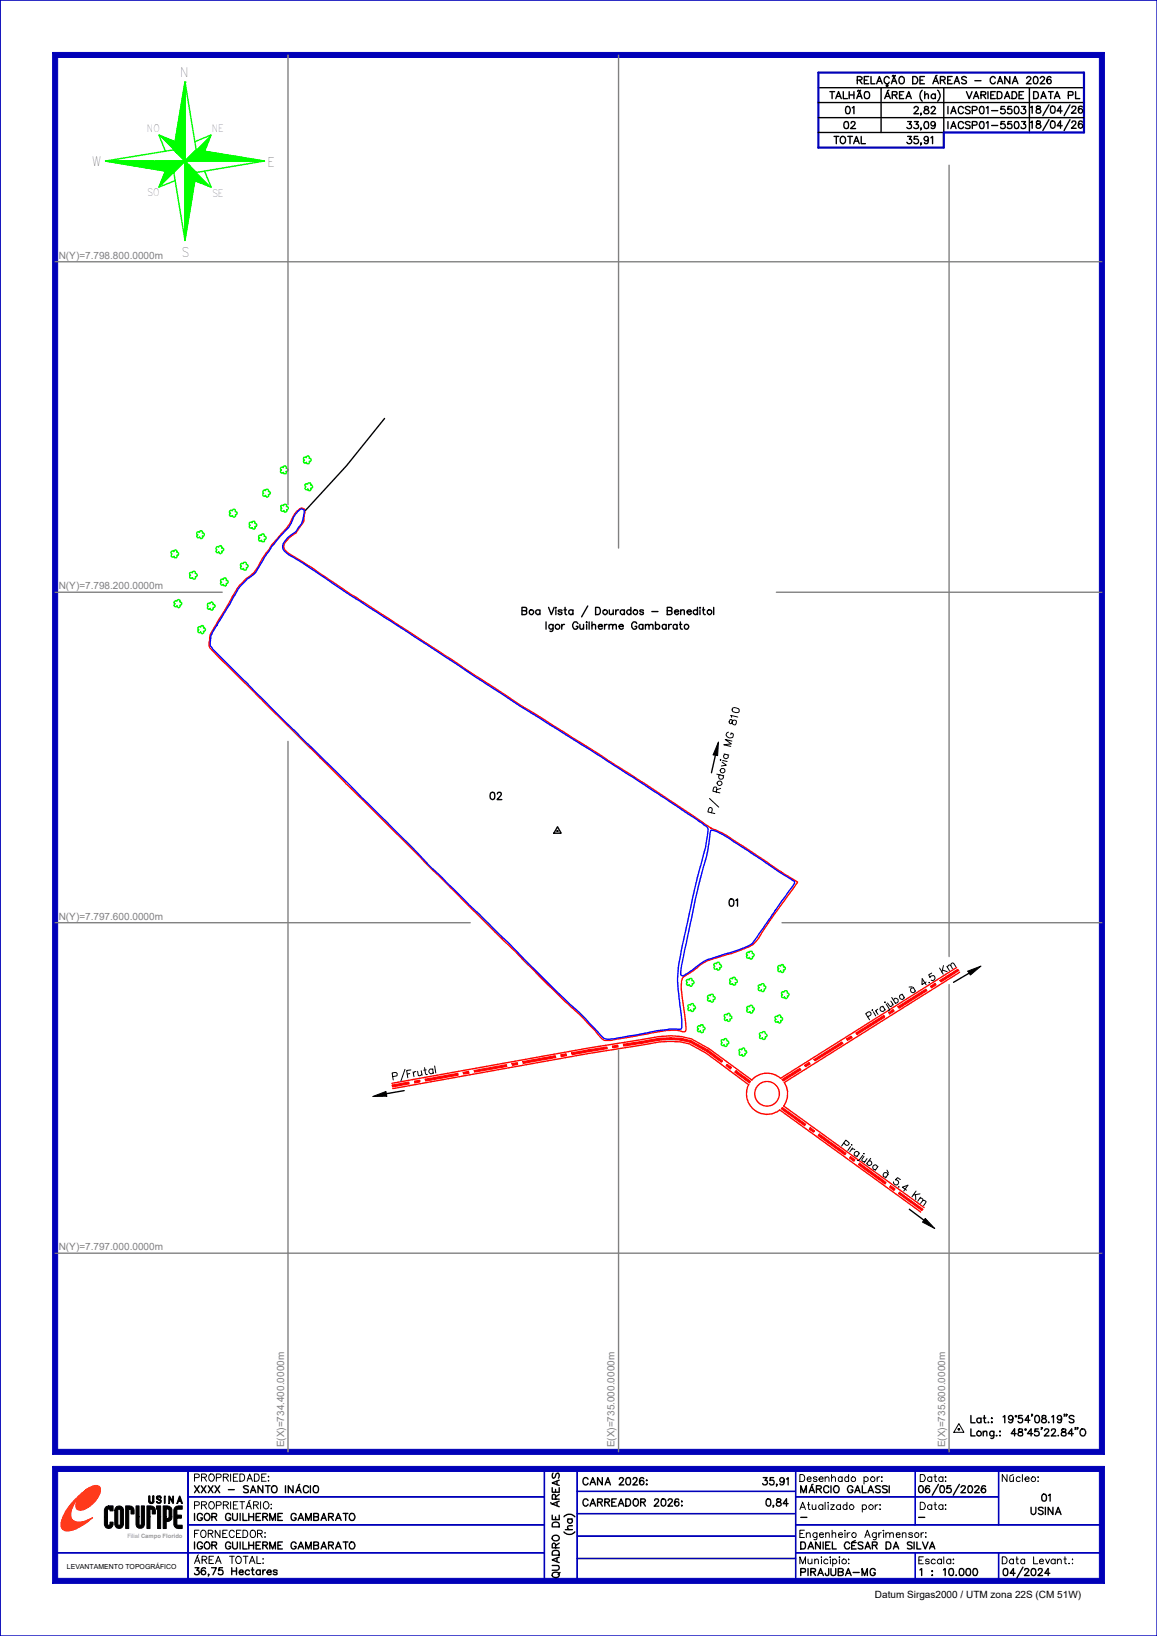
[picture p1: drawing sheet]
<svg xmlns="http://www.w3.org/2000/svg" width="210mm" height="297mm" viewBox="0 0 210 297" stroke-linecap="round" stroke-linejoin="round" font-family="sans-serif">
<!-- layer: 0114001XXXX -->
<path d="M53.8 92.8a.96 .96 0 0 1 1.6-.2l-.2 .9a2.21 2.21 0 0 1-.4 1.7l-1.1 1.5a4.7 4.7 0 0 0-2.2 2.4 1.89 1.89 0 0 0 1.4 1.7l3.8 2.3 7 4.8 18.3 11.9 12.5 8.2 13.9 8.7 17.6 11.6a19.3 19.3 0 0 0 5.1 2.9l5.5 3.6 4.7 3.2 3.5 2.1-6.1 8.5a8 8 0 0 1-2.3 3l-3.6 1.5a16.2 16.2 0 0 0-5.9 2.2l-2 1.5a1.77 1.77 0 0 0-1.3 2.1l.8 6.4 .1 1.2-.1 .7a1.12 1.12 0 0 1-1.1-.1 16.2 16.2 0 0 0-6 .6l-5.8 1a2.13 2.13 0 0 1-2.9-.8l-3.2-3.6-2.8-2.5-3.1-3-60.5-60.3a1.86 1.86 0 0 1-1.1-1.7 5.1 5.1 0 0 1 1.3-3.4l2.8-4.7a9.7 9.7 0 0 1 3.7-4.4l.4-.4a41.6 41.6 0 0 1 5.4-7.4l.2-.3a8.1 8.1 0 0 0 1.7-2.8z" fill="none" stroke="#f00" stroke-width=".25"/>
<!-- layer: 0114001XXXX001 -->
<path d="M129 150.7a11.5 11.5 0 0 1 4.3 2.2l10.7 7 .2 .2-.3 .8-2 2.6-4.5 6.6a3.5 3.5 0 0 1-2.3 1.9l-5.6 1.9a11 11 0 0 0-4.2 2.5l-1.3 .8-.4-.2-.1-.2a41.1 41.1 0 0 1 1.3-6.9l1.4-6.6 1.1-4.3a29.9 29.9 0 0 0 1.6-7.7z" fill="none" stroke="#00f" stroke-width=".25"/>
<!-- layer: 0114001XXXX002 -->
<path d="M54 92.9l.2-.2a.53 .53 0 0 1 .6-.3 .53 .53 0 0 1 .4 .6 4.7 4.7 0 0 1-1.2 3l-.4 .6a4.7 4.7 0 0 0-2.3 2.4 2.02 2.02 0 0 0 1.4 1.9l2.1 1.2 7.8 5.3 11.5 7.4 20.3 13.4 14.6 9.1 16.4 10.8a12.3 12.3 0 0 1 3.1 2.3 25.4 25.4 0 0 1-1.5 7.3l-2 8.6a65.1 65.1 0 0 0-2 11.2l.1 2.2 .5 4.5a5.4 5.4 0 0 1 0 2.6 33.5 33.5 0 0 0-8.3 1.1l-3.2 .5a3.6 3.6 0 0 1-2.7-.1l-.6-.6a66.5 66.5 0 0 0-6.3-6.3l-6.6-6.5-3.4-3.6-14.1-13.7-3.3-3.5-36.4-36.2a1.35 1.35 0 0 1-.5-1.6l.1-1 .3-.6 3.2-5.1a11.7 11.7 0 0 1 4.5-5.5l.2-.4a33 33 0 0 1 6-8.2l.4-.5a4.2 4.2 0 0 1 1.1-2.1z" fill="none" stroke="#00f" stroke-width=".25"/>
<!-- layer: TEXTO -->
<path d="M69.8 76l-6.9 8.6-7.4 8" fill="none" stroke="#000" stroke-width=".25"/>
<!-- layer: ESTRADA -->
<path d="M71.2 197l3-.6 .1 .4-3.1 .5z" fill="none" stroke="#f00" stroke-width=".18"/>
<path d="M71.2 197l3-.6 .1 .4-3.1 .5z" fill="#f00"/>
<path d="M77.2 195.9l5.9-1.1 .1 .4-5.9 1.1z" fill="none" stroke="#f00" stroke-width=".18"/>
<path d="M77.2 195.9l5.9-1.1 .1 .4-5.9 1.1z" fill="#f00"/>
<path d="M84.1 194.7l.9-.2 .1 .3-1 .2z" fill="none" stroke="#f00" stroke-width=".18"/>
<path d="M84.1 194.7l.9-.2 .1 .3-1 .2z" fill="#f00"/>
<path d="M86.1 194.3l5.8-1 .1 .3-5.9 1z" fill="none" stroke="#f00" stroke-width=".18"/>
<path d="M86.1 194.3l5.8-1 .1 .3-5.9 1z" fill="#f00"/>
<path d="M92.9 193.1l1-.2 .1 .4-1 .1z" fill="none" stroke="#f00" stroke-width=".18"/>
<path d="M92.9 193.1l1-.2 .1 .4-1 .1z" fill="#f00"/>
<path d="M94.9 192.7l5.9-1.1 .1 .4-6 1.1z" fill="none" stroke="#f00" stroke-width=".18"/>
<path d="M94.9 192.7l5.9-1.1 .1 .4-6 1.1z" fill="#f00"/>
<path d="M101.8 191.5l1-.2v.3l-.9 .2z" fill="none" stroke="#f00" stroke-width=".18"/>
<path d="M101.8 191.5l1-.2v.3l-.9 .2z" fill="#f00"/>
<path d="M103.7 191.1l3.1-.5 .1 .3-3.1 .6z" fill="none" stroke="#f00" stroke-width=".18"/>
<path d="M103.7 191.1l3.1-.5 .1 .3-3.1 .6z" fill="#f00"/>
<path d="M106.8 190.6l3.4-.5v.3l-3.3 .5z" fill="none" stroke="#f00" stroke-width=".18"/>
<path d="M106.8 190.6l3.4-.5v.3l-3.3 .5z" fill="#f00"/>
<path d="M111.2 189.9l.9-.2 .1 .4-1 .1z" fill="none" stroke="#f00" stroke-width=".18"/>
<path d="M111.2 189.9l.9-.2 .1 .4-1 .1z" fill="#f00"/>
<path d="M113.1 189.6l3.4-.5v.3l-3.3 .5z" fill="none" stroke="#f00" stroke-width=".18"/>
<path d="M113.1 189.6l3.4-.5v.3l-3.3 .5z" fill="#f00"/>
<path d="M116.4 189.1l3.2-.6v.3l-3.1 .6z" fill="none" stroke="#f00" stroke-width=".18"/>
<path d="M116.4 189.1l3.2-.6v.3l-3.1 .6z" fill="#f00"/>
<path d="M119.6 188.5l2.2-.1v.3l-2.2 .1z" fill="none" stroke="#f00" stroke-width=".18"/>
<path d="M119.6 188.5l2.2-.1v.3l-2.2 .1z" fill="#f00"/>
<path d="M121.8 188.4l1.8 .1v.3l-1.8-.1z" fill="none" stroke="#f00" stroke-width=".18"/>
<path d="M121.8 188.4l1.8 .1v.3l-1.8-.1z" fill="#f00"/>
<path d="M123.7 188.5l1.6 .4-.1 .3-1.6-.4z" fill="none" stroke="#f00" stroke-width=".18"/>
<path d="M123.7 188.5l1.6 .4-.1 .3-1.6-.4z" fill="#f00"/>
<path d="M125.4 188.9l3.1 1.7-.2 .3-3.1-1.7z" fill="none" stroke="#f00" stroke-width=".18"/>
<path d="M125.4 188.9l3.1 1.7-.2 .3-3.1-1.7z" fill="#f00"/>
<path d="M128.5 190.6l2.7 2-.2 .3-2.7-2z" fill="none" stroke="#f00" stroke-width=".18"/>
<path d="M128.5 190.6l2.7 2-.2 .3-2.7-2z" fill="#f00"/>
<path d="M132 193.2l.8 .6-.2 .3-.8-.6z" fill="none" stroke="#f00" stroke-width=".18"/>
<path d="M132 193.2l.8 .6-.2 .3-.8-.6z" fill="#f00"/>
<path d="M133.6 194.4l2.6 1.9-.2 .3-2.7-2z" fill="none" stroke="#f00" stroke-width=".18"/>
<path d="M133.6 194.4l2.6 1.9-.2 .3-2.7-2z" fill="#f00"/>
<path d="M135.9 196.9l-7.7-5.7-3.1-1.7a16.5 16.5 0 0 0-8.5 .2l-9.7 1.5-35.6 6.4M136.4 196.1l-7.7-5.7-3.2-1.8a16.4 16.4 0 0 0-9.1 .1l-9.6 1.6-35.7 6.4" fill="none" stroke="#f00" stroke-width=".25"/>
<path d="M141.9 196l3.3-2.1 .2 .3-3.3 2.1z" fill="none" stroke="#f00" stroke-width=".18"/>
<path d="M141.9 196l3.3-2.1 .2 .3-3.3 2.1z" fill="#f00"/>
<path d="M146 193.4l.9-.5 .2 .3-.9 .5z" fill="none" stroke="#f00" stroke-width=".18"/>
<path d="M146 193.4l.9-.5 .2 .3-.9 .5z" fill="#f00"/>
<path d="M147.7 192.4l5.1-3.2 .2 .3-5.1 3.1z" fill="none" stroke="#f00" stroke-width=".18"/>
<path d="M147.7 192.4l5.1-3.2 .2 .3-5.1 3.1z" fill="#f00"/>
<path d="M153.7 188.6l.8-.5 .2 .3-.9 .5z" fill="none" stroke="#f00" stroke-width=".18"/>
<path d="M153.7 188.6l.8-.5 .2 .3-.9 .5z" fill="#f00"/>
<path d="M155.3 187.5l5.1-3.2 .2 .3-5.1 3.2z" fill="none" stroke="#f00" stroke-width=".18"/>
<path d="M155.3 187.5l5.1-3.2 .2 .3-5.1 3.2z" fill="#f00"/>
<path d="M163 182.8l5-3.2 .2 .3-5 3.2z" fill="none" stroke="#f00" stroke-width=".18"/>
<path d="M163 182.8l5-3.2 .2 .3-5 3.2z" fill="#f00"/>
<path d="M170.6 178l3.2-2.1 .2 .3-3.2 2.1z" fill="none" stroke="#f00" stroke-width=".18"/>
<path d="M170.6 178l3.2-2.1 .2 .3-3.2 2.1z" fill="#f00"/>
<path d="M173.6 175.6l-31.9 20.2M174.2 176.5l-31.9 20" fill="none" stroke="#f00" stroke-width=".25"/>
<path d="M142 201l4.3 3.1-.3 .3-4.2-3.1z" fill="none" stroke="#f00" stroke-width=".18"/>
<path d="M142 201l4.3 3.1-.3 .3-4.2-3.1z" fill="#f00"/>
<path d="M147.1 204.7l.8 .6-.2 .3-.8-.6z" fill="none" stroke="#f00" stroke-width=".18"/>
<path d="M147.1 204.7l.8 .6-.2 .3-.8-.6z" fill="#f00"/>
<path d="M148.7 205.9l4.9 3.5-.2 .3-4.9-3.5z" fill="none" stroke="#f00" stroke-width=".18"/>
<path d="M148.7 205.9l4.9 3.5-.2 .3-4.9-3.5z" fill="#f00"/>
<path d="M156 211.1l4.8 3.6-.2 .3-4.8-3.5z" fill="none" stroke="#f00" stroke-width=".18"/>
<path d="M156 211.1l4.8 3.6-.2 .3-4.8-3.5z" fill="#f00"/>
<path d="M163.3 216.4l4.2 3.1-.2 .3-4.2-3.1z" fill="none" stroke="#f00" stroke-width=".18"/>
<path d="M163.3 216.4l4.2 3.1-.2 .3-4.2-3.1z" fill="#f00"/>
<g fill="none" stroke="#f00" stroke-width=".25">
<path d="M135.9 196.9a3.7 3.7 0 0 0 1 4.6 3.7 3.7 0 0 0 4.6 0l25.6 18.5M141.7 195.7a3.7 3.7 0 0 0-5.3 .4M142.3 196.5a3.7 3.7 0 0 1-.1 4.3M142.2 200.8l25.5 18.4"/>
<circle cx="139.2" cy="198.6" r="2.24"/>
</g>
<!-- layer: MATO -->
<g fill="none" stroke="#0f0" stroke-width=".25">
<path d="M35.8 96.6l.1-.1 .3 .1a.28 .28 0 0 1 .3-.3 .28 .28 0 0 1 .3 .3l-.1 .2 .4 .1-.1 .4h-.3l.1 .3a.28 .28 0 0 1-.3 .2 .28 .28 0 0 1-.3-.3 .27 .27 0 0 1-.4 0 .27 .27 0 0 1 .1-.4l-.2-.2zM39.3 99.3l.1-.1 .3 .1v-.1a.3 .3 0 0 1 .4-.1 .3 .3 0 0 1 .1 .4l.4 .1-.1 .3-.3 .1 .1 .3a.28 .28 0 0 1-.3 .2 .28 .28 0 0 1-.3-.3l-.3 .2-.2-.2 .2-.4-.2-.2zM42.2 93.6a.27 .27 0 0 1-.5 0 .27 .27 0 0 1 .2-.4 .29 .29 0 0 1-.2-.4 .29 .29 0 0 1 .3-.2l.2 .1a.28 .28 0 0 1 .3-.3 .28 .28 0 0 1 .2 .5l.3 .1v.3l-.3 .1 .1 .2a.28 .28 0 0 1-.3 .3 .28 .28 0 0 1-.3-.3M45.3 94.9l.4-.1v.1a.27 .27 0 0 1 .3-.3 .27 .27 0 0 1 .2 .4l.4 .2-.1 .3-.2 .1v.2a.28 .28 0 0 1-.2 .2 .28 .28 0 0 1-.3-.2l-.2 .1a.3 .3 0 0 1-.3-.2 .3 .3 0 0 1 .1-.4l-.2-.1zM47.4 98.1a.28 .28 0 0 0 .3 .3 .28 .28 0 0 0 .3-.3v-.2h.2l.1-.4-.3-.1a.27 .27 0 0 0-.2-.4 .27 .27 0 0 0-.4 .2 .28 .28 0 0 0-.4 0 .28 .28 0 0 0 .1 .5 .29 .29 0 0 0-.1 .4 .29 .29 0 0 0 .4 0M47.8 89.1l.2-.1 .2 .1v-.2a.3 .3 0 0 1 .4-.1 .3 .3 0 0 1 .1 .4l.4 .2-.1 .3-.3 .1 .1 .2a.28 .28 0 0 1-.3 .2 .28 .28 0 0 1-.3-.3l-.1 .2a.31 .31 0 0 1-.4-.2 .31 .31 0 0 1 .2-.4l-.2-.1zM51.1 91.8h.4a.28 .28 0 0 1 .3-.3 .28 .28 0 0 1 .2 .5h.2l.1 .1v.3l-.3 .1 .1 .2a.28 .28 0 0 1-.3 .3 .28 .28 0 0 1-.3-.3l-.1 .1a.27 .27 0 0 1-.4-.2 .27 .27 0 0 1 .2-.3l-.2-.3zM51.4 85.8a.29 .29 0 0 1-.5 0 .29 .29 0 0 1 .2-.5 .27 .27 0 0 1-.1-.4 .27 .27 0 0 1 .4 0 .27 .27 0 0 1 .3-.3 .27 .27 0 0 1 .2 .4l.4 .2-.1 .4h-.3l.1 .2a.25 .25 0 0 1-.3 .2 .25 .25 0 0 1-.2-.2M55.1 83.1l.2-.1 .3 .1a.27 .27 0 0 1 .3-.3 .27 .27 0 0 1 .2 .4l.3 .1v.4h-.3l.1 .2a.28 .28 0 0 1-.3 .3 .28 .28 0 0 1-.3-.3l-.1 .1a.27 .27 0 0 1-.4-.1 .27 .27 0 0 1 .2-.4l-.2-.2zM55.9 88.8a.28 .28 0 0 0 .2 .3 .28 .28 0 0 0 .3-.3v-.2h.2l.1-.2-.1-.3h-.2a.29 .29 0 0 0-.2-.4 .29 .29 0 0 0-.4 .2 .28 .28 0 0 0-.4 0 .28 .28 0 0 0 .1 .5l-.1 .2v.2l.2 .1 .3-.1M31.1 100.2l.1-.2 .3 .2a.28 .28 0 0 1 .4-.4 .27 .27 0 0 1 .2 .5l.3 .1-.1 .4h-.2l.1 .2a.28 .28 0 0 1-.3 .3 .28 .28 0 0 1-.3-.3l-.2 .1a.3 .3 0 0 1-.3-.2 .3 .3 0 0 1 .1-.3l-.2-.2zM32.1 110a.27 .27 0 0 1-.4 0 .27 .27 0 0 1 .1-.4 .28 .28 0 0 1-.1-.4 .28 .28 0 0 1 .4-.1 .28 .28 0 0 1 .4-.3 .28 .28 0 0 1 .1 .5l.4 .1-.1 .4-.2 .1v.2a.28 .28 0 0 1-.3 .2 .28 .28 0 0 1-.2-.3"/>
<path d="M34.4 104l.2-.1 .3 .1a.27 .27 0 0 1 .3-.3 .27 .27 0 0 1 .2 .4l.3 .1 .1 .3-.3 .2v.2a.28 .28 0 0 1-.3 .2 .28 .28 0 0 1-.2-.2l-.2 .1a.3 .3 0 0 1-.4-.2 .3 .3 0 0 1 .2-.4l-.2-.2zM36 113.9l.1-.1 .3 .1a.28 .28 0 0 1 .4-.3 .28 .28 0 0 1 .1 .4l.4 .2-.1 .3-.3 .1 .1 .2a.28 .28 0 0 1-.3 .2 .28 .28 0 0 1-.3-.3 .27 .27 0 0 1-.4 0 .27 .27 0 0 1 .1-.4l-.2-.1zM37.7 109.6l.5-.1a.29 .29 0 0 1 .4-.2 .29 .29 0 0 1 .1 .5l.3 .1v.3l-.3 .1v.2a.28 .28 0 0 1-.3 .3 .28 .28 0 0 1-.2-.3 .28 .28 0 0 1-.5 0 .28 .28 0 0 1 .1-.4l-.2-.2zM40.1 105.2h.4a.28 .28 0 0 1 .3-.3 .28 .28 0 0 1 .3 .3l-.1 .2 .4 .1v.3l-.4 .1 .1 .2a.28 .28 0 0 1-.3 .3 .28 .28 0 0 1-.3-.3 .27 .27 0 0 1-.4 0 .27 .27 0 0 1 .1-.4l-.2-.2zM44.2 103.2a.28 .28 0 0 0 .2 .3 .28 .28 0 0 0 .4-.3l-.1-.2h.2l.1-.4-.3-.1a.27 .27 0 0 0-.2-.4 .27 .27 0 0 0-.4 .2 .28 .28 0 0 0-.4 .1 .28 .28 0 0 0 .1 .4 .3 .3 0 0 0-.1 .4 .3 .3 0 0 0 .3 .2l.2-.2M124.6 177.9l.2-.1 .3 .1a.27 .27 0 0 1 .3-.3 .27 .27 0 0 1 .2 .4l.3 .1 .1 .3-.4 .2 .1 .2a.28 .28 0 0 1-.3 .2 .28 .28 0 0 1-.3-.2l-.1 .1a.3 .3 0 0 1-.4-.2 .3 .3 0 0 1 .2-.4l-.2-.2zM129.6 175l.5-.1a.28 .28 0 0 1 .4-.2 .28 .28 0 0 1 .1 .4l.3 .1 .1 .3-.4 .1 .1 .3a.29 .29 0 0 1-.3 .2 .29 .29 0 0 1-.3-.3l-.4 .1-.1-.2a.35 .35 0 0 0-.1-.6zM132.5 177.7l.1-.1 .3 .1a.27 .27 0 0 1 .4-.3 .27 .27 0 0 1 .2 .4l.3 .2v.3l-.3 .1v.2a.28 .28 0 0 1-.3 .2 .28 .28 0 0 1-.3-.2 .27 .27 0 0 1-.4 0 .27 .27 0 0 1 .1-.4l-.2-.2zM136 173.8a.28 .28 0 0 0 .3 .3 .28 .28 0 0 0 .3-.2v-.2h.2l.1-.4-.4-.2 .1-.2a.28 .28 0 0 0-.3-.2 .28 .28 0 0 0-.3 .2 .28 .28 0 0 0-.4 .1 .28 .28 0 0 0 .1 .4 .3 .3 0 0 0-.2 .4 .3 .3 0 0 0 .4 .2l.1-.1M138.2 179.7a.28 .28 0 0 0 .2 .3 .28 .28 0 0 0 .3-.2v-.2h.2l.1-.5-.4-.1 .1-.2a.28 .28 0 0 0-.3-.2 .28 .28 0 0 0-.3 .2 .28 .28 0 0 0-.4 .1 .28 .28 0 0 0 .1 .4 .3 .3 0 0 0-.1 .4 .3 .3 0 0 0 .3 .2l.2-.1M141.2 175.4l.2-.1 .3 .1a.28 .28 0 0 1 .3-.3 .28 .28 0 0 1 .2 .4l.3 .2v.3l-.3 .1v.2a.28 .28 0 0 1-.3 .3 .28 .28 0 0 1-.2-.4 .27 .27 0 0 1-.5 .1 .27 .27 0 0 1 .2-.5l-.2-.1zM124.9 182.5l.1-.1 .3 .1a.29 .29 0 0 1 .4-.3 .29 .29 0 0 1 .2 .4l.3 .2v.2l-.3 .2v.2a.28 .28 0 0 1-.2 .2 .28 .28 0 0 1-.3-.2l-.2 .1a.3 .3 0 0 1-.3-.2 .3 .3 0 0 1 .1-.4l-.2-.3z"/>
<path d="M126.6 186.4l.2-.2 .3 .1a.28 .28 0 0 1 .4-.3 .28 .28 0 0 1 .1 .5l.4 .1-.1 .3-.3 .1 .1 .2a.28 .28 0 0 1-.3 .3 .28 .28 0 0 1-.3-.3 .27 .27 0 0 1-.4 0 .27 .27 0 0 1 .1-.4l-.2-.2zM128.5 180.8l.1-.1 .3 .1a.28 .28 0 0 1 .4-.3 .28 .28 0 0 1 .1 .4l.4 .2-.1 .3-.3 .1 .1 .2a.28 .28 0 0 1-.3 .2 .28 .28 0 0 1-.3-.3 .27 .27 0 0 1-.4 .1 .27 .27 0 0 1 .1-.5l-.2-.1zM130.9 188.8l.2-.1 .3 .1 .1-.2a.3 .3 0 0 1 .3 0 .3 .3 0 0 1 .1 .3l.3 .2 .1 .3-.4 .1 .1 .2a.28 .28 0 0 1-.3 .3 .28 .28 0 0 1-.3-.3l-.3 .1-.2-.2a.38 .38 0 0 0 0-.6zM131.5 184.2l.4 .1a.28 .28 0 0 1 .3-.3 .28 .28 0 0 1 .3 .2v.2h.2l.1 .4-.3 .2v.2a.28 .28 0 0 1-.3 .2 .28 .28 0 0 1-.2-.3l-.2 .1a.27 .27 0 0 1-.3-.1 .27 .27 0 0 1 .1-.4l-.2-.3zM134.2 190.6l.1-.1 .3 .1a.3 .3 0 0 1 .4-.3 .3 .3 0 0 1 .2 .4h.2l.1 .4-.3 .2v.2a.28 .28 0 0 1-.3 .2 .28 .28 0 0 1-.2-.3l-.2 .1a.27 .27 0 0 1-.3-.1 .27 .27 0 0 1 .1-.4l-.2-.3zM135.6 182.8l.1-.1 .3 .1a.27 .27 0 0 1 .4-.3 .27 .27 0 0 1 .2 .4l.3 .2-.1 .4h-.2l.1 .2a.28 .28 0 0 1-.3 .2 .28 .28 0 0 1-.3-.2l-.2 .1a.3 .3 0 0 1-.4-.2 .3 .3 0 0 1 .2-.4l-.2-.1zM137.9 187.5h.1a.27 .27 0 0 0 .5-.2 .28 .28 0 0 1 .3 0 .28 .28 0 0 1 .1 .4h.2l.1 .3-.1 .2h-.2v.2a.28 .28 0 0 1-.2 .3 .28 .28 0 0 1-.3-.3l-.2 .1a.3 .3 0 0 1-.3-.1 .3 .3 0 0 1 .1-.4l-.2-.3zM140.7 184.6l.2-.1 .3 .1a.27 .27 0 0 1 .3-.3 .27 .27 0 0 1 .2 .4l.3 .1v.4h-.3v.3a.29 .29 0 0 1-.3 .2 .29 .29 0 0 1-.2-.3 .27 .27 0 0 1-.5 .1 .27 .27 0 0 1 .2-.5l-.2-.2zM142.4 181a.28 .28 0 0 0 .2 .3 .28 .28 0 0 0 .4-.3l-.1-.2 .3-.1v-.3l-.4-.1 .1-.2a.28 .28 0 0 0-.3-.2 .28 .28 0 0 0-.3 .2 .28 .28 0 0 0-.4 0 .28 .28 0 0 0 .1 .5 .3 .3 0 0 0-.1 .3 .3 .3 0 0 0 .3 .2l.2-.1"/>
</g>
<!-- layer: TEXTO -->
<path d="M67.7 199.1l2.4-1 .1 .9z" fill="none" stroke="#000" stroke-width=".18"/>
<path d="M67.7 199.1l2.4-1 .1 .9z" fill="#000"/>
<path d="M73.4 198l-3.2 .5" fill="none" stroke="#000" stroke-width=".25"/>
<!-- layer: MARGEM -->
<path d="M0 0h210v297h-210zM0 0v297" fill="none" stroke="#0000b8" stroke-width=".25"/>
<g fill="none" stroke="#0000b8" stroke-width=".18">
<path d="M199.5 10.4l1-.9v254.5l-1-.9zM34.1 266.7h.1v20.3h-.1zM34.1 276.8h64.7v.1h-64.7zM34.1 271.7h64.7v.1h-64.7zM34.1 276.8h64.7M34.1 271.8h64.7M34.1 266.7v20.3M98.8 266.7h.1v20h-.1zM98.8 266.7v20M104.7 266.7h.1v20h-.1zM104.7 270.7h39.7v.1h-39.7zM104.7 274.7h39.7v.2h-39.7z"/>
<path d="M104.7 278.8h39.7v.1h-39.7zM104.7 266.7v20M104.7 270.7h39.7M104.7 274.8h39.7M104.7 278.9h39.7M144.4 266.7h.1v20h-.1zM144.4 276.8h55.6v.1h-55.6zM144.4 271.7h36.9v.1h-36.9zM144.4 276.8h55.6M144.4 271.8h36.9M144.4 266.7v20M166.1 266.7h.1v10.1h-.1z"/>
<path d="M166.1 266.7v10.1M181.2 266.7h.1v10.1h-.1zM181.3 266.7v10.1M10 281.9h88.8v.1h-88.8zM10 281.9h88.8M104.7 282.9h39.7v.1h-39.7zM104.7 282.9h39.7M144.4 281.9h55.6v.1h-55.6zM144.4 281.9h55.6M166.1 281.9h.1v5h-.1zM166.1 281.9v5M181.2 281.9h.1v5h-.1z"/>
<path d="M181.3 281.9v5"/>
</g>
<path d="M199.5 10.4l1-.9v254.5l-1-.9z" fill="#0000b8"/>
<path d="M9.6 9.5h190.9l-1 .9h-189z" fill="none" stroke="#0000b8" stroke-width=".18"/>
<path d="M9.6 9.5h190.9l-1 .9h-189z" fill="#0000b8"/>
<path d="M9.6 9.5l.9 .9v252.7l-.9 .9z" fill="none" stroke="#0000b8" stroke-width=".18"/>
<path d="M9.6 9.5l.9 .9v252.7l-.9 .9z" fill="#0000b8"/>
<path d="M10.5 263.1h189l1 .9h-190.9z" fill="none" stroke="#0000b8" stroke-width=".18"/>
<path d="M10.5 263.1h189l1 .9h-190.9z" fill="#0000b8"/>
<path d="M9.6 266.2h190.9l-1 .9h-189z" fill="none" stroke="#0000b8" stroke-width=".18"/>
<path d="M9.6 266.2h190.9l-1 .9h-189z" fill="#0000b8"/>
<path d="M200.5 266.2v21.2l-1-.9v-19.4z" fill="none" stroke="#0000b8" stroke-width=".18"/>
<path d="M200.5 266.2v21.2l-1-.9v-19.4z" fill="#0000b8"/>
<path d="M9.6 287.4l.9-.9h189l1 .9z" fill="none" stroke="#0000b8" stroke-width=".18"/>
<path d="M9.6 287.4l.9-.9h189l1 .9z" fill="#0000b8"/>
<path d="M9.6 266.2l.9 .9v19.4l-.9 .9z" fill="none" stroke="#0000b8" stroke-width=".18"/>
<path d="M9.6 266.2l.9 .9v19.4l-.9 .9z" fill="#0000b8"/>
<path d="M34.1 266.7h.1v20.1h-.1zM34.1 266.7v20.1" fill="none" stroke="#0000b8" stroke-width=".18"/>
<!-- layer: SETA_NORTE -->
<g fill="none" stroke="#0f0" stroke-width=".25">
<path d="M33.6 14.9h.1M33.6 19.8l-1 1.1M33.6 15l-.1 .1M33.6 14.9v28.8M33.6 15.2h-.1M33.6 15.3l-.1 .1M33.6 15.4l-.1 .1M33.6 15.5l-.2 .2M33.6 15.7l-.2 .1M33.6 15.8l-.2 .2M33.6 15.9l-.2 .2M33.6 16l-.3 .3"/>
<path d="M33.6 16.2l-.3 .2M33.6 16.3l-.3 .3M33.6 16.4l-.3 .3M33.6 16.5l-.4 .4M33.6 16.7l-.4 .3M33.6 16.8l-.4 .4M33.6 16.9l-.4 .4M33.6 17l-.5 .5M33.6 17.2l-.5 .5M33.6 17.3l-.5 .5M33.6 17.4l-.5 .6M33.6 17.5l-.6 .6"/>
<path d="M33.6 17.7l-.6 .6M33.6 17.8l-.6 .6M33.6 18l-.6 .6M33.6 18.1l-.7 .6M33.6 18.2l-.7 .7M33.6 18.3l-.7 .7M33.6 18.5l-.7 .7M33.6 18.6l-.8 .7M33.6 18.7l-.8 .8M33.6 18.8l-.8 .8M33.6 19l-.8 .8M33.6 19.1l-.9 .8"/>
<path d="M33.6 19.2l-.9 .9M33.6 19.3l-.9 .9M33.6 19.5l-.9 .9M33.6 19.6l-1 .9M33.6 19.7l-1 1M33.6 20l-1 1M19.2 29.2l12.3-2 2.1-12.3 2 12.3 12.4 2-12.4 2.1-2 12.4-2.1-12.4zM19.2 29.2h28.8M19.2 29.2v.1M19.3 29.2v.1M19.5 29.2l-.1 .1M19.6 29.2l-.1 .1"/>
<path d="M19.7 29.2l-.1 .1M19.8 29.2v.1M20 29.2l-.1 .2M20.1 29.2l-.1 .2M20.2 29.2l-.1 .2M20.4 29.2l-.2 .2M20.5 29.2l-.2 .2M20.6 29.2l-.2 .2M20.7 29.2l-.2 .3M20.9 29.2l-.3 .3M21 29.2l-.3 .3M21.1 29.2l-.3 .3"/>
<path d="M21.2 29.2l-.3 .3M21.4 29.2l-.4 .4M21.5 29.2l-.3 .4M21.6 29.2l-.3 .4M21.7 29.2l-.3 .4M21.9 29.2l-.4 .4M22 29.2l-.4 .4M22.1 29.2l-.4 .5M22.3 29.2l-.5 .5M22.4 29.2l-.5 .5M22.5 29.2l-.5 .5M22.7 29.2l-.6 .5"/>
<path d="M22.8 29.2l-.5 .5M22.9 29.2l-.5 .6M23 29.2l-.5 .6M23.2 29.2l-.6 .6M23.3 29.2l-.6 .6M23.4 29.2l-.6 .6M23.5 29.2l-.6 .7M23.7 29.2l-.7 .7M23.8 29.2l-.7 .7M23.9 29.2l-.7 .7M24 29.2l-.6 .7M24.2 29.2l-.7 .7"/>
<path d="M24.3 29.2l-.7 .8M24.4 29.2l-.7 .8M24.5 29.2l-.7 .8M24.7 29.2l-.8 .8M24.8 29.2l-.8 .8M24.9 29.2l-.8 .8M25 29.2l-.8 .9M25.2 29.2l-.9 .9M25.3 29.2l-.9 .9M25.5 29.2l-1 .9M25.6 29.2l-1 .9M25.7 29.2l-.9 1"/>
<path d="M25.8 29.2l-.9 1M26 29.2l-1 1M26.1 29.2l-1 1M26.2 29.2l-1 1M26.3 29.2l-1 1M26.5 29.2l-1 1.1M26.6 29.2l-1 1.1M26.7 29.2l-1 1.1M26.8 29.2l-1 1.2M27 29.2l-1.1 1.2M27.1 29.2l-1.1 1.2M27.2 29.2l-1.1 1.2"/>
<path d="M27.3 29.2l-1.1 1.2M27.5 29.2l-1.2 1.3M27.6 29.2l-1.2 1.3M27.7 29.2l-1.2 1.3M27.8 29.2l-1.2 1.3M28 29.2l-1.3 1.3M28.1 29.2l-1.2 1.3M28.2 29.2l-1.2 1.4M28.4 29.2l-1.3 1.4M28.5 29.2l-1.3 1.4M28.7 29.2l-1.4 1.4M28.8 29.2l-1.4 1.4"/>
<path d="M28.9 29.2l-1.4 1.4M29 29.2l-1.4 1.5M29.1 24.6l2.4 2.5 2.1-2M29.2 29.2l-1.5 1.5M29.3 29.2l-1.5 1.5M29.3 24.7l2.2 2.3M29.4 29.2l-1.5 1.5M29.5 24.8l2.1 2.1M29.5 29.2l-1.5 1.5M29.7 29.2l-1.6 1.6M29.8 29.2l-1.5 1.6M29.9 25l1.7 1.7"/>
<path d="M29.9 29.2l-1.5 1.6M30 29.2l-1.5 1.6M30.1 25l1.5 1.6M30.2 29.2l-1.6 1.6M30.2 31.1l-.3 .2M30.3 29.2l-1.6 1.6M30.3 31.1l-.5 .4M30.4 31.1l-.6 .6M30.4 29.2l-1.6 1.7M30.5 25.2l1.1 1.2M30.5 29.2l-1.6 1.7M30.7 29.2l-1.6 1.7"/>
<path d="M30.7 25.3l1 1M30.8 29.2l-1.6 1.7M30.9 29.2l-1.6 1.7M31 29.2l-1.6 1.8M31.1 31.2l-1.9 1.9M31.2 29.2l-1.7 1.8M31.3 29.2l-1.7 1.8M31.3 25.5l.4 .4M31.4 29.2l-1.7 1.8M31.5 25.6l.2 .2M31.5 29.2l-1.7 1.8M31.5 27.2l2.1 2"/>
<path d="M31.7 29.2l-1.8 1.8M31.8 29.2l-1.8 1.9-1.1 2.9M31.8 32.8l-2.9 1.2M31.8 25.7l-2.9-1.2 1.1 3M32 29.2l-2 1.9M32.1 29.2l-1.9 1.9M32.2 29.2l-1.9 1.9M32.3 29.2l-2.6 2.7M32.5 29.2l-2.9 2.9M32.6 29.2l-3.1 3.1M32.7 29.2l-3.3 3.3M32.8 29.2l-3.4 3.5"/>
<path d="M33 29.2l-3.7 3.7M33.1 29.2l-2 2M33.2 29.2l-4.1 4.1M33.3 29.2l-4.3 4.4M33.5 29.2l-4.6 4.6M33.6 29.3h.1M33.6 33.6l2-2 2.1 2.2M33.6 20.1l-1.1 1.1M33.6 20.2l-1.1 1.1M33.6 20.3l-1.1 1.2M33.6 20.5l-1.1 1.1M33.6 20.6l-1.2 1.2"/>
<path d="M33.6 20.7l-1.2 1.2M33.6 20.9l-1.2 1.2M33.6 21l-1.2 1.2M33.6 21.1l-1.3 1.3M33.6 21.3l-1.3 1.2M33.6 21.4l-1.3 1.3M33.6 21.5l-1.3 1.3M33.6 21.6l-1.4 1.4M33.6 21.8l-1.4 1.3M33.6 21.9l-1.4 1.4M33.6 22l-1.4 1.4M33.6 22.2l-1.5 1.4"/>
<path d="M33.6 22.3l-1.5 1.4M33.6 22.4l-1.5 1.5M33.6 22.5l-1.5 1.6M33.6 22.7l-1.6 1.5M33.6 22.8l-1.6 1.6M33.6 22.9l-1.6 1.6M33.6 23l-1.6 1.7M33.6 23.2l-1.7 1.6M33.6 23.3l-1.7 1.7M33.6 23.4l-1.7 1.7M33.6 23.5l-1.7 1.8M33.6 23.7l-1.8 1.7"/>
<path d="M33.6 23.8l-1.8 1.8M33.6 24l-1.9 1.7M33.6 24.1l-1.9 1.8M33.6 24.2l-1.9 1.8-.6-.6M33.6 24.3l-1.9 1.9-.8-.8M33.6 24.5l-1.9 1.8M33.6 24.6l-2 1.9-1.3-1.4M33.6 24.7l-2 1.9M33.6 24.8l-2 2-1.9-1.9M33.6 25l-2 1.9M33.6 25.2l-2.1 2.1M33.6 25.3l-2 2"/>
<path d="M33.6 25.5l-2 1.9M33.6 25.6l-1.9 1.8M33.6 25.7l-1.8 1.8M33.6 25.8l-1.7 1.8M33.6 26l-1.7 1.6M33.6 26.1l-1.6 1.6M33.6 26.2l-1.5 1.6M33.6 26.3l-1.5 1.5M33.6 26.5l-1.4 1.4M33.6 26.6l-1.3 1.3M33.6 26.7l-1.3 1.3M33.6 26.8l-1.2 1.3"/>
<path d="M33.6 27l-1.2 1.1M33.6 27.1l-1.1 1.1M33.6 27.3l-1 1M33.6 27.4l-1 .9M33.6 27.5l-.9 .9M33.6 27.6l-.8 .8M33.6 27.8l-.8 .7M33.6 27.9l-.7 .7M33.6 28l-.6 .6M33.6 28.1l-.6 .6M33.6 28.3l-.5 .5M33.6 28.4l-.5 .4"/>
<path d="M33.6 28.5l-.4 .4M33.6 28.6l-.3 .3M33.6 28.8l-.3 .2M33.6 28.9l-.2 .2M33.6 29l-.1 .1M33.6 29.1l-.1 .1M33.6 29.2l-2.1 2.1M33.6 29.2l2 2.1M33.6 29.3v.1M33.7 29.4l-.1 .1M33.8 29.4l-.2 .2M33.8 29.5l-.2 .3"/>
<path d="M33.9 29.6l-.3 .3M34 29.6l-.4 .4M34 29.7l-.4 .5M34.1 29.8l-.5 .5M34.1 29.8l-.5 .7M34.2 39.9l-.6 .6M34.2 39.7l-.6 .7M34.2 39.5l-.6 .8M34.2 29.9l-.6 .7M34.3 39.4l-.7 .7M34.3 39.2l-.7 .8M34.3 29.9l-.7 .8"/>
<path d="M34.3 39.1l-.7 .8M34.3 38.9l-.7 .8M34.3 30l-.7 .8M34.4 38.8l-.8 .8M34.4 38.6l-.8 .9M34.4 30.1l-.8 .9M34.4 38.5l-.8 .8M34.4 38.3l-.8 .9M34.5 38.2l-.9 .9M34.5 38l-.9 1M34.5 30.1l-.9 1M34.5 37.9l-.9 .9"/>
<path d="M34.5 37.7l-.9 1M34.5 30.2l-.9 1M34.6 37.6l-1 1M34.6 37.4l-1 1.1M34.6 30.3l-1 1M34.6 37.3l-1 1M34.6 37.1l-1 1.1M34.6 30.4l-1 1.1M34.7 37l-1.1 1.1M34.7 36.8l-1.1 1.2M34.7 36.7l-1.1 1.1M34.7 36.5l-1.1 1.2"/>
<path d="M34.7 36.3l-1.1 1.3M34.7 30.4l-1.1 1.2M34.8 36.2l-1.2 1.2M34.8 36l-1.2 1.3M34.8 30.5l-1.2 1.2M34.8 35.9l-1.2 1.3M34.8 35.7l-1.2 1.4M34.8 30.6l-1.2 1.2M34.9 35.6l-1.3 1.3M34.9 35.4l-1.3 1.4M34.9 30.6l-1.3 1.4M35 35.3l-1.4 1.4"/>
<path d="M35 35.1l-1.4 1.4M35 35l-1.4 1.4M35 34.8l-1.4 1.5M35 30.7l-1.4 1.4M35.1 34.7l-1.5 1.4M35.1 34.5l-1.5 1.5M35.1 30.8l-1.5 1.4M35.1 34.4l-1.5 1.5M35.1 34.2l-1.5 1.6M35.1 30.8l-1.5 1.5M35.2 34.1l-1.6 1.5M35.2 33.9l-1.6 1.6"/>
<path d="M35.2 30.9l-1.6 1.6M35.2 33.8l-1.6 1.6M35.2 33.6l-1.6 1.7M35.3 33.4l-1.7 1.7M35.3 33.3l-1.7 1.7M35.3 30.9l-1.7 1.7M35.3 33.1l-1.7 1.8M35.3 33l-1.7 1.8M35.3 31l-1.7 1.7M35.4 32.8l-1.8 1.8M35.4 31.1l-1.8 1.7M35.4 25.7l2.9-1.2-1.2 3"/>
<path d="M35.4 32.4l-1.8 1.9M35.4 31.1l-1.8 1.9M35.4 32.4l.6 .7M35.4 32.3l.8 .8M35.5 32.1l-1.9 1.9M35.5 32.1l1.1 1.2M35.5 31.8l-1.9 2M35.5 31.2l-1.9 1.9M35.5 32l1.4 1.4M35.5 31.8l1.8 1.8M35.6 31.5l-2 2M35.6 31.3l-2 1.9"/>
<path d="M35.6 31.7l1.9 2M35.6 31.5l2.3 2.3M35.6 32.9l-.2-.2-1.8 1.8M35.6 31.3l-2 2M35.6 27.2l-6.7 6.8M35.6 31.4l2.5 2.5M35.8 27.3l-2.1 1.9M35.8 33l-.4-.5-1.8 1.9M35.9 27.3l-2.1 1.9M36 27.3l-2 1.9M36.1 27.3l-2 1.9M36.2 27.3l-2 1.9"/>
<path d="M36.3 27.3l-2 1.9M36.4 27.4l-1.9 1.8M36.4 33.2l-.9-1-1.9 1.9M36.5 27.4l-1.9 1.8M36.6 27.4l-1.9 1.8M36.7 27.4l-1.9 1.8M36.8 27.4l-1.8 1.8M36.9 27.5l-1.8 1.7M37 27.5l-1.7 1.7M37.1 33.5l-1.6-1.6-1.9 2M37.1 31.1l1.2 2.9-2.9-1.2M37.1 27.4v.1"/>
<path d="M37.2 27.5l-1.8 1.7M37.2 27.2l-.2 .3M37.3 27.5l-1.8 1.7M37.3 27l-.4 .4M37.4 27.5l-1.8 1.7M37.4 26.8l-.6 .6M37.5 27.5l-1.7 1.7M37.5 26.6l-.8 .8M37.5 26.4l-.9 1M37.6 27.6l-1.7 1.6M37.6 26.2l-1.2 1.2M37.7 27.6l-1.7 1.6"/>
<path d="M37.7 26l-1.4 1.4M37.8 27.6l-1.6 1.6M37.8 25.8l-1.6 1.5M37.9 25.6l-1.8 1.7M37.9 27.6l-1.6 1.6M37.9 25.3l-1.9 2M38 27.6l-1.6 1.6M38 25.1l-2.1 2.2M38.2 27.7l-1.7 1.5M38.2 24.9l-2.4 2.4M38.2 24.7l-2.5 2.6M38.3 27.7l-1.6 1.5"/>
<path d="M38.4 27.7l-1.6 1.5M38.5 27.7l-1.6 1.5M38.6 27.7l-1.6 1.5M38.7 27.7l-1.5 1.5M38.8 27.8l-1.5 1.4M38.9 27.8l-1.5 1.4M39 27.8l-1.5 1.4M39.1 27.8l-1.4 1.4M39.2 27.8l-1.4 1.4M39.4 27.8l-1.5 1.4M39.5 27.9l-1.5 1.3M39.6 27.9l-1.4 1.3"/>
<path d="M39.7 27.9l-1.4 1.3M39.8 27.9l-1.3 1.3M39.9 27.9l-1.3 1.3M40 28l-1.3 1.2M40.1 28l-1.3 1.2M40.2 28l-1.2 1.2M40.3 28l-1.2 1.2M40.4 28l-1.2 1.2M40.5 28l-1.2 1.2M40.6 28.1l-1.1 1.1M40.8 28.1l-1.2 1.1M40.9 28.1l-1.2 1.1"/>
<path d="M41 28.1l-1.2 1.1M41.1 28.1l-1.1 1.1M41.2 28.1l-1.1 1.1M41.3 28.2l-1.1 1M41.5 28.2l-1.2 1M41.6 28.2l-1.1 1M41.7 28.2l-1.1 1M41.8 28.2l-1.1 1M41.9 28.3l-1.1 .9M42 28.3l-1 .9M42.1 28.3l-1 .9M42.2 28.3l-1 .9"/>
<path d="M42.3 28.3l-.9 .9M42.4 28.3l-.9 .9M42.5 28.4l-.9 .8M42.6 28.4l-.8 .8M42.7 28.4l-.8 .8M42.9 28.4l-.9 .8M43 28.4l-.9 .8M43.1 28.4l-.8 .8M43.2 28.5l-.8 .7M43.3 28.5l-.8 .7M43.4 28.5l-.8 .7M43.5 28.5l-.7 .7"/>
<path d="M43.6 28.5l-.7 .7M43.7 28.6l-.7 .6M43.8 28.6l-.7 .6M43.9 28.6l-.6 .6M44 28.6l-.6 .6M44.1 28.6l-.6 .6M44.3 28.6l-.7 .6M44.4 28.7l-.6 .5M44.5 28.7l-.6 .5M44.6 28.7l-.6 .5M44.7 28.7l-.5 .5M44.8 28.7l-.5 .5"/>
<path d="M44.9 28.8l-.5 .4M45.1 28.8l-.5 .4M45.2 28.8l-.5 .4M45.3 28.8l-.5 .4M45.4 28.8l-.4 .4M45.5 28.8l-.4 .4M45.6 28.9l-.4 .3M45.7 28.9l-.4 .3M45.8 28.9l-.3 .3M45.9 28.9l-.3 .3M46 28.9l-.3 .3M46.1 28.9l-.3 .3"/>
<path d="M46.2 29l-.2 .2M46.3 29l-.2 .2M46.5 29l-.3 .2M46.6 29l-.3 .2M46.7 29l-.2 .2M46.8 29.1l-.2 .1M46.9 29.1l-.2 .1M47 29.1l-.2 .1M47.1 29.1l-.1 .1M47.2 29.1l-.1 .1M47.3 29.1l-.1 .1M47.4 29.2h-.1"/>
<path d="M47.5 29.2h.1M47.7 29.2h-.1M47.8 29.2h.1M33.6 43.4h.1M33.6 43.2v.1M33.7 43.1l-.1 .1M33.7 42.9l-.1 .2M33.7 42.7l-.1 .2M33.7 42.6l-.1 .2M33.8 42.4l-.2 .2M33.8 42.3l-.2 .2M33.8 42.1l-.2 .3"/>
<path d="M33.8 42l-.2 .3M33.9 41.8l-.3 .3M33.9 41.7l-.3 .3M33.9 41.5l-.3 .4M33.9 41.4l-.3 .4M34 41.2l-.4 .4M34 41.1l-.4 .4M34 40.9l-.4 .5M34 40.8l-.4 .5M34.1 40.6l-.5 .5M34.1 40.5l-.5 .5M34.1 40.3l-.5 .6"/>
<path d="M34.1 40.2l-.5 .6M34.2 40l-.6 .6"/>
</g>
<!-- layer: MARGEM -->
<path d="M27 271.6h.2v1a.29 .29 0 0 0 .3 .2 .29 .29 0 0 0 .2-.2v-1h.2v1a.44 .44 0 0 1-.4 .3 .44 .44 0 0 1-.5-.3zM28.5 271.7l.1-.1a.46 .46 0 0 1 .7 .4h-.2a.26 .26 0 0 0-.3-.3 .26 .26 0 0 0-.2 .3l.6 .3 .1 .2-.8-.3-.1-.2zM28.5 271.7l.1-.1a.46 .46 0 0 1 .7 .4h-.2a.26 .26 0 0 0-.3-.3 .26 .26 0 0 0-.2 .3l.6 .3a.42 .42 0 0 1-.3 .6 .42 .42 0 0 1-.5-.3h.1a.28 .28 0 0 0 .4 .2 .28 .28 0 0 0 .2-.3l-.6-.3-.1-.2zM29.8 271.6h.2v1.3h-.2zM30.6 271.6h.2l.5 1v-1h.2v1.3h-.2l-.5-1v1h-.2zM32.6 271.6h.1l.4 1.3h-.2l-.1-.3h-.4l-.1 .3h-.2zM32.6 271.9l.2 .5h-.3z" fill="none" stroke="#000" stroke-width=".18"/>
<g fill="#000">
<path d="M27 271.6h.2v1a.29 .29 0 0 0 .3 .2 .29 .29 0 0 0 .2-.2v-1h.2v1a.44 .44 0 0 1-.4 .3 .44 .44 0 0 1-.5-.3z" fill-rule="evenodd"/>
<path d="M28.5 271.7l.1-.1a.46 .46 0 0 1 .7 .4h-.2a.26 .26 0 0 0-.3-.3 .26 .26 0 0 0-.2 .3l.6 .3 .1 .2-.8-.3-.1-.2z" fill-rule="evenodd"/>
<path d="M28.5 271.7l.1-.1a.46 .46 0 0 1 .7 .4h-.2a.26 .26 0 0 0-.3-.3 .26 .26 0 0 0-.2 .3l.6 .3a.42 .42 0 0 1-.3 .6 .42 .42 0 0 1-.5-.3h.1a.28 .28 0 0 0 .4 .2 .28 .28 0 0 0 .2-.3l-.6-.3-.1-.2z" fill-rule="evenodd"/>
<path d="M29.8 271.6v1.3h.2v-1.3zM30.6 271.6v1.3h.2v-1l.5 1h.2v-1.3h-.2v1l-.5-1zM32.6 271.6l-.5 1.3h.2l.1-.3h.4l.1 .3h.2l-.4-1.3zM32.6 271.9l.2 .5h-.3z" fill-rule="evenodd"/>
</g>
<path d="M14.4 271.6l1.6-1.4-1.6 1.7z" fill="none" stroke="#ff3f00" stroke-width=".18"/>
<path d="M14.4 271.6l1.6-1.4-1.6 1.7z" fill-rule="evenodd" fill="#ff3f00"/>
<path d="M18.9 275.4h.6v1.3a.23 .23 0 0 0 .2 .2 .23 .23 0 0 0 .3-.2v-.4h.5a.91 .91 0 0 1-.8 1.2 .78 .78 0 0 1-.8-.8z" fill="none" stroke="#000" stroke-width=".18"/>
<path d="M18.9 275.4h.6v1.3a.23 .23 0 0 0 .2 .2 .23 .23 0 0 0 .3-.2v-.4h.5a.91 .91 0 0 1-.8 1.2 .78 .78 0 0 1-.8-.8z" fill-rule="evenodd" fill="#000"/>
<path d="M13.5 272.3l1.9-1.7a7.2 7.2 0 0 0-2.5 4.4 1.3 1.3 0 0 0 1.6 1.3l.8-.1 1.5-.7a8.1 8.1 0 0 1-4.7 2.5l-.2-.1a1.15 1.15 0 0 1-.8-1.7 9.2 9.2 0 0 1 2.4-3.9zM15.4 270.7a2.42 2.42 0 0 1 2.6-.9 1.58 1.58 0 0 1-.2 2 4.1 4.1 0 0 1-3.6 2.3 1.18 1.18 0 0 1-.2-1.7l.3-.6zM15.4 270.6l.7-.4z" fill="none" stroke="#ff3f00" stroke-width=".18"/>
<path d="M15.4 270.7a3.6 3.6 0 0 0-1.6 2.9 1.18 1.18 0 0 0 1.8 .2 4.5 4.5 0 0 0 2.6-3.6 1.1 1.1 0 0 0-1.7-.3zM15.4 270.6l.7-.4zM14.2 271.6a8.7 8.7 0 0 0-3.1 5.2 1.25 1.25 0 0 0 2 1l.7-.2 1.5-.9 1.5-1.2-.5 .3a2.88 2.88 0 0 1-3.1 .2 2.36 2.36 0 0 1 .2-2.8l1.1-1.6 .9-1z" fill-rule="evenodd" fill="#ff3f00"/>
<path d="M19.2 273.6l.5-.2h.8v.9h-.5v-.4l-.4 .1-.1 1.4h-.6v-1.3zM21.1 273.5a.8 .8 0 0 1 .9 0 .8 .8 0 0 1 .4 .7v2.4a.79 .79 0 0 1-.8 .9 .79 .79 0 0 1-.8-.8v-2.6zM21.5 274l.1-.1 .2 .2v2.6a.23 .23 0 0 1-.2 .2 .23 .23 0 0 1-.2-.2v-2.6zM22.8 273.4h.7a.79 .79 0 0 1 .8 .8v.7h-.5v-.8l-.1-.1-.3-.1v3.6h-.6zM24.7 273.4h.5v3.4l.1 .1 .4-.1v-3.4h.5v3.3a.76 .76 0 0 1-.7 .7 .76 .76 0 0 1-.8-.7zM26.7 273.4h.7a.79 .79 0 0 1 .8 .8v.7h-.6v-.8l-.1-.1-.3-.1v3.6h-.5zM28.4 273.4h.8v4.1h-.6v-3.5h-.2zM29.6 273.4h.9a.71 .71 0 0 1 .7 .8v1.2a.82 .82 0 0 1-1 .8v1.3h-.6zM30.2 273.9h.3l.2 .2v1.4l-.2 .2h-.3zM31.7 273.7l.4-.3h1v.6h-.9l-.1 .1v1h.8v.5h-.8v1.1l.1 .2h.9v.6h-.7a.87 .87 0 0 1-.9-.8v-2.6z" fill="none" stroke="#000" stroke-width=".18"/>
<g fill="#000">
<path d="M19.3 273.5l-.4 .6v1.3h.6l.1-1.4 .4-.1v.4h.5v-.9h-.8zM22.8 273.4v4.1h.6v-3.6l.3 .1 .1 .1v.8h.5v-.7a.79 .79 0 0 0-.8-.8zM24.7 273.4v3.3a.76 .76 0 0 0 .8 .7 .76 .76 0 0 0 .7-.7v-3.3h-.5v3.4l-.1 .1-.4-.1v-3.4zM26.7 273.4v4.1h.5v-3.6l.3 .1 .1 .1v.8h.6v-.7a.79 .79 0 0 0-.8-.8zM28.4 273.4v.6h.2v3.5h.6v-4.1zM29.6 273.4v4.1h.6v-1.3a.88 .88 0 0 0 1-.8v-1.2a.79 .79 0 0 0-.8-.8zM30.2 273.9h.3l.2 .2v1.4l-.2 .2h-.3zM31.9 273.5l-.4 .6v2.6a.87 .87 0 0 0 .9 .8h.7v-.6h-.9l-.1-.2v-1.1h.8v-.5h-.8v-1l.1-.1h.9v-.6h-.7z" fill-rule="evenodd"/>
<path d="M21.1 273.5l-.3 .6v2.6a.79 .79 0 0 0 .8 .8 .79 .79 0 0 0 .8-.9v-2.4a.8 .8 0 0 0-.4-.7 .8 .8 0 0 0-.9 0zM21.5 274l.1-.1 .2 .2v2.6a.23 .23 0 0 1-.2 .2 .23 .23 0 0 1-.2-.2v-2.6z" fill-rule="evenodd"/>
</g>
<path d="M27 272.6v-1h.2v1M27 272.5l.1 .2 .3 .2M27.2 272.5l.2 .3M27.4 272.8h.1M27.4 272.9h.1M27.7 272.6v-1h.2v1M27.7 272.5l-.2 .3M27.9 272.5v.2l-.4 .2" fill="none" stroke="#000" stroke-width=".25"/>
<!-- layer: QUADRO_DE_AREAS_CANA_2026 -->
<path d="M148.5 13.2h48.2v10.9h-25.4v2.7h-22.8z" fill="none" stroke="#0000b8" stroke-width=".4"/>
<path d="M148.5 15.9h48.2M148.5 18.6h48.2M159.9 15.9v8.2M171.3 15.9v8.2h-22.8M186.8 15.9v8.2M148.5 21.4h48.2" fill="none" stroke="#000" stroke-width=".25"/>
<!-- layer: TEXTO -->
<g fill="none" stroke="#000" stroke-width=".18">
<path d="M101.1 150.8h.1zM101.1 150.8l.1-.1v.1zM101.1 151l.1-.2zM101.2 150.7v.1zM101.2 150.8h.1l-.1 .2zM101.2 150.8v.2zM101.2 150.8h.1M175.7 176.3l2.4-.9-2 1.6zM167.9 221.2l1.8 1.8-2.3-1.1zM173.9 259.4l.1 .1h-.1zM173.9 259.4l.1 .1zM173.9 259.6l.1-.1v.1z"/>
<path d="M174 258.4l1 1.6h-1.9zM174 259.4h.1l-.1 .1zM174 259.5h.2l-.1 .1zM174 259.5l.1 .1h-.1zM174.1 259.4l.1 .1h-.2z"/>
</g>
<g fill="#000">
<path d="M101.1 150.8h.1zM101.1 150.8l.1-.1v.1zM101.2 150.7v.1zM101.2 150.8h.1l-.1 .2zM101.2 150.8v.2zM101.1 151l.1-.2zM101.1 150.8h.1l-.1 .2zM175.7 176.3l2.4-.9-2 1.6zM167.9 221.2l1.8 1.8-2.3-1.1zM173.9 259.4l.1 .1h-.1zM173.9 259.4l.1 .1zM174 259.4h.1l-.1 .1z"/>
<path d="M174.1 259.4l.1 .1h-.2zM174 259.5h.2l-.1 .1zM174 259.5l.1 .1h-.1zM173.9 259.6l.1-.1v.1zM173.9 259.5h.1l-.1 .1z"/>
</g>
<path d="M129.8 137.1l-.7 3.2M101.2 150.1l.7 1.2h-1.4zM175.9 176.7l-2.8 1.6M165 219.5l2.7 2" fill="none" stroke="#000" stroke-width=".25"/>
<!-- layer: MALHA -->
<path d="M52.3 10v81.6M112.3 10v89.5M172.3 30v143.7M10 47.5h190M10 107.5h30.3M140.9 107.5h59.1M52.3 134.6v129M10 167.5h75.3M141.9 167.5h58.1M172.3 178.7v84.9M112.3 190.6v73M10 227.5h190" fill="none" stroke="#808080" stroke-width=".25"/>
<g font-size="2.4">
<text x="32.7" y="14">N</text>
<text x="16.7" y="30.1">W</text>
<text x="48.6" y="30.3">E</text>
<text x="33" y="46.7">S</text>
</g>
<g font-size="1.9">
<text x="38.5" y="24">NE</text>
<text x="26.7" y="24.1">NO</text>
<text x="26.7" y="35.6">SO</text>
<text x="38.5" y="35.7">SE</text>
</g>
<g font-size="1.8">
<text x="150.6" y="17.9">TALHÃO</text>
<text x="155.6" y="15.2">RELAÇÃO DE ÁREAS - CANA 2026</text>
<text x="160.6" y="17.9">ÁREA (ha)</text>
<text x="175.4" y="17.9">VARIEDADE</text>
<text x="187.6" y="17.9">DATA PL</text>
<text x="153.2" y="23.3">02</text>
<text x="153.5" y="20.6">01</text>
<text x="164.6" y="23.3">33,09</text>
<text x="165.9" y="20.6">2,82</text>
<text x="171.5" y="20.6">IACSP01-5503</text>
<text x="171.5" y="23.3">IACSP01-5503</text>
<text x="187" y="20.5">18/04/26</text>
<text x="187" y="23.3">18/04/26</text>
<text x="151.4" y="26.1">TOTAL</text>
<text x="164.6" y="26.1">35,91</text>
<text x="94.7" y="111.6">Boa Vista / Dourados - BeneditoI</text>
<text x="99.1" y="114.2">Igor Guilherme Gambarato</text>
<text x="89" y="145.2">02</text>
<text x="129.7" y="147.7" transform="rotate(-77 129.7 147.7)">P / R odovia M G 810</text>
<text x="132.3" y="164.5">01</text>
<text x="157.8" y="185.1" transform="rotate(-32 157.8 185.1)">P ira ju b a à 4 .5 K m</text>
<text x="71.4" y="196.1" transform="rotate(-9 71.4 196.1)">P /F rutal</text>
<text x="152.8" y="208" transform="rotate(36 152.8 208)">P ira ju b a à 5 .4 K m</text>
<text x="176.2" y="258.3">Lat.: 19°54'08.19&quot;S</text>
<text x="176.2" y="260.7">Long.: 48°45'22.84&quot;O</text>
<text x="35.3" y="268.9">PROPRIEDADE:</text>
<text x="105.8" y="269.6">CANA 2026:</text>
<text x="138.4" y="269.6">35,91</text>
<text x="145.2" y="269">Desenhado por:</text>
<text x="167" y="269">Data:</text>
<text x="181.9" y="269">Núcleo:</text>
<text x="35.3" y="271">XXXX - SANTO INÁCIO</text>
<text x="35.3" y="273.9">PROPRIETÁRIO:</text>
<text x="105.8" y="273.4">CARREADOR 2026:</text>
<text x="139" y="273.4">0,84</text>
<text x="145.2" y="274">Atualizado por:</text>
<text x="145.3" y="271">MÁRCIO GALASSI</text>
<text x="166.7" y="271">06/05/2026</text>
<text x="167" y="274">Data:</text>
<text x="187.1" y="275">USINA</text>
<text x="189.1" y="272.5">01</text>
<text x="35.3" y="276">IGOR GUILHERME GAMBARATO</text>
<text x="35.3" y="281.2">IGOR GUILHERME GAMBARATO</text>
<text x="35.3" y="279.1">FORNECEDOR:</text>
<text x="103.9" y="278.6" transform="rotate(-90 103.9 278.6)">(ha)</text>
<text x="145.2" y="279.1">Engenheiro Agrimensor:</text>
<text x="145.3" y="281.2">DANIEL CÉSAR DA SILVA</text>
<text x="145.3" y="276">-</text>
<text x="166.7" y="276">-</text>
<text x="35.3" y="283.8">ÁREA TOTAL:</text>
<text x="35.3" y="285.9">36,75 Hectares</text>
<text x="101.5" y="286.4" transform="rotate(-90 101.5 286.4)">QUADRO DE ÁREAS</text>
<text x="145.2" y="283.9">Municipio:</text>
<text x="145.3" y="286">PIRAJUBA-MG</text>
<text x="166.8" y="283.9">Escala:</text>
<text x="167" y="286">1 : 10.000</text>
<text x="181.9" y="283.9">Data Levant.:</text>
<text x="182.1" y="286">04/2024</text>
<text x="158.8" y="290.1">Datum Sirgas2000 / UTM zona 22S (CM 51W)</text>
</g>
<g font-size="1.8" fill="#808080">
<text x="10.7" y="47">N(Y)=7.798.800.0000m</text>
<text x="10.7" y="107">N(Y)=7.798.200.0000m</text>
<text x="10.7" y="167">N(Y)=7.797.600.0000m</text>
<text x="10.7" y="227">N(Y)=7.797.000.0000m</text>
<text x="51.6" y="262.8" transform="rotate(-90 51.6 262.8)">E(X)=734.400.0000m</text>
<text x="111.6" y="262.8" transform="rotate(-90 111.6 262.8)">E(X)=735.000.0000m</text>
<text x="171.6" y="262.8" transform="rotate(-90 171.6 262.8)">E(X)=735.600.0000m</text>
</g>
<text font-size="1.3" x="12.1" y="284.8">LEVANTAMENTO TOPOGRÁFICO</text>
<text font-size="1.1" fill="#989898" x="23.1" y="279.1">Filial Campo Florido</text>
</svg>
